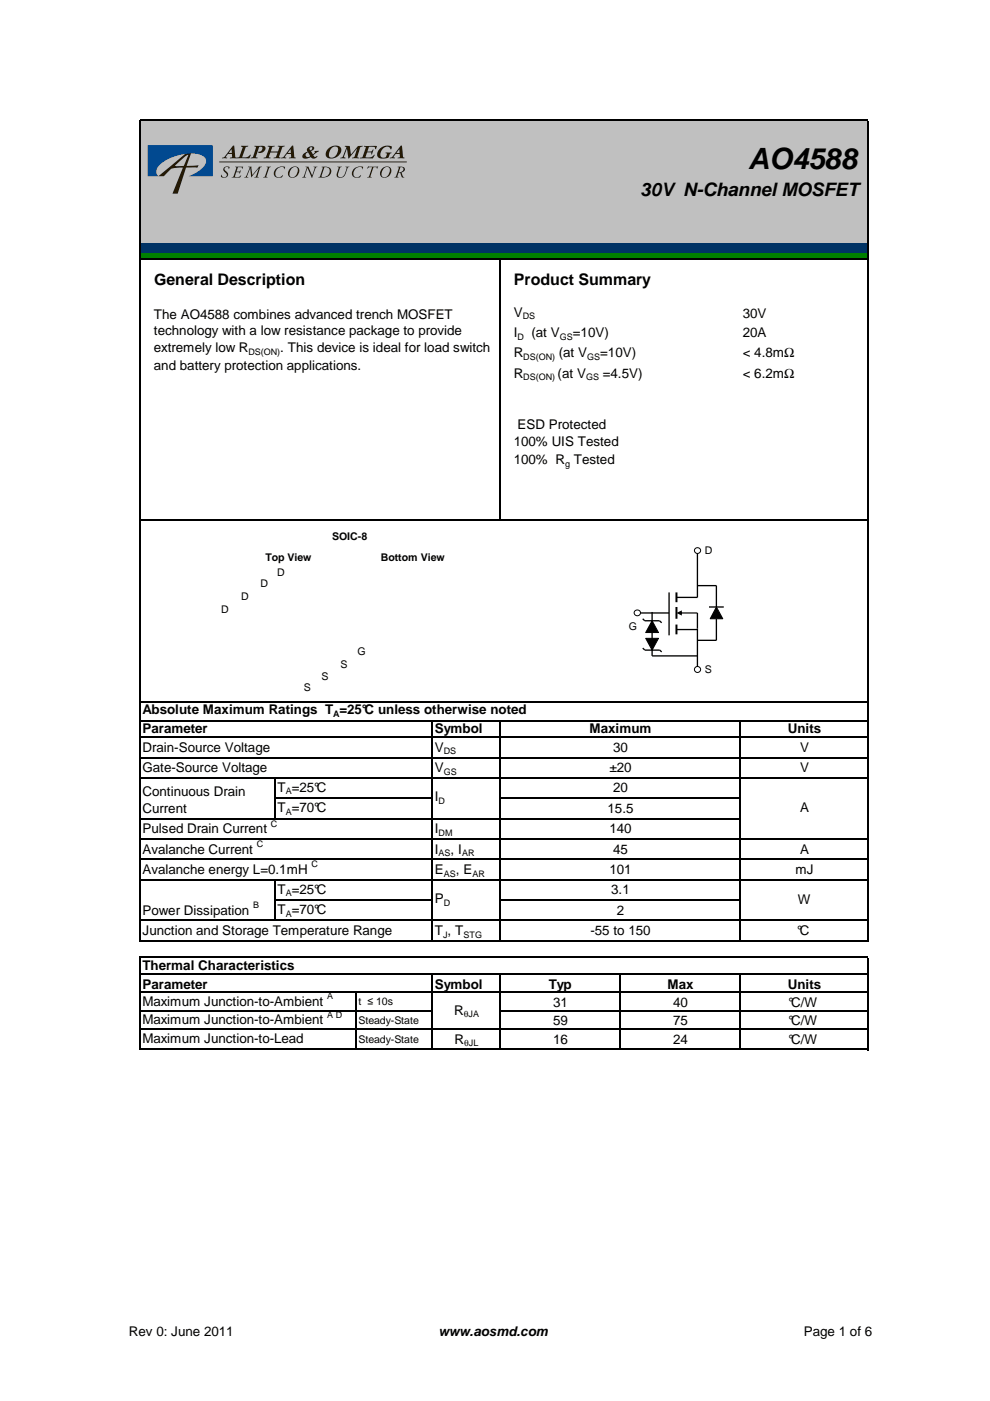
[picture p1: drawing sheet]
<svg xmlns="http://www.w3.org/2000/svg" width="210mm" height="297mm" viewBox="0 0 210 297" stroke-linecap="round" stroke-linejoin="round" font-family="sans-serif">
<path d="M29.7 25.5h154.3v26h-154.3z" fill="#c0c0c0"/>
<path d="M29.7 51.5h154.3v2.3h-154.3z" fill="#003365"/>
<path d="M29.7 53.7h154.3v1.3h-154.3z" fill="#008000"/>
<g fill="none" stroke="#000" stroke-width=".25">
<path d="M29.7 25.4v174.2M29.8 25.5h154.3M184 25.7v173.9M29.8 54.9h154.3M106 55.1v55.3M29.8 110.2h154.3M29.8 148.9h154.3M29.8 152.8h154.3M29.8 156.3h154.3M91.7 152.9v46.7M106 152.9v46.7M156.9 152.9v46.7"/>
<path d="M29.8 160.6h154.3M29.8 164.9h154.3M29.8 173.6h127.3M29.8 177.9h154.3M58.3 165.1v8.6M58.4 169.2h33.4M106.1 169.2h51M29.8 182.2h154.3M29.8 186.5h154.3M29.8 195.2h154.3M29.8 199.5h154.3M58.3 186.6v8.7"/>
<path d="M58.4 190.8h33.4M106.1 190.8h51M29.7 202.9v19.7M29.8 214.3h62M29.8 203h154.3M29.8 206.5h154.3M29.8 210.4h154.3M29.8 218.2h154.3M75.5 210.5v12.1M91.7 206.6v16M106 206.6v16M106.1 214.3h78"/>
<path d="M131.4 206.6v16M156.9 206.6v16M184 203.1v19.5M29.8 222.5h154.3"/>
</g>
<path d="M147.9 117.1v9.6h-4.5M135.8 130h6.1M136.3 137.4l.4 .4M139.8 137.8l.5 .4M141.9 125.6v9.1M143.4 133.5h4.5M147.9 130v11.5M147.9 124.2h4v4.5M150.3 128.7h3.2M151.9 131.2v4.6h-4" fill="none" stroke="#000" stroke-width=".28"/>
<path d="M143.4 125.6v2.1M143.4 128.7v2.5M143.4 132.4v2.1" fill="none" stroke="#000" stroke-width=".42"/>
<path d="M144.3 129.8h3.6v.3h-3.6zM143.4 130l1.2-.6v1.1z" fill="#000"/>
<path d="M151.9 128.7l1.3 2.5h-2.6z" fill="#000"/>
<path d="M151.9 128.7l1.3 2.5h-2.6z" fill="none" stroke="#000" stroke-width=".21"/>
<circle cx="147.9" cy="116.7" r=".63" fill="#fff"/>
<circle cx="147.9" cy="116.7" r=".63" fill="none" stroke="#000" stroke-width=".21"/>
<circle cx="135.1" cy="130" r=".64" fill="#fff"/>
<circle cx="135.1" cy="130" r=".64" fill="none" stroke="#000" stroke-width=".21"/>
<circle cx="147.9" cy="141.9" r=".64" fill="#fff"/>
<g fill="none" stroke="#000" stroke-width=".21">
<path d="M136.9 135.3h2.7l-1.3 2.5zM138.3 131.6l1.3 2.5h-2.7z"/>
<circle cx="147.9" cy="141.9" r=".64"/>
</g>
<path d="M136.9 135.3h2.7l-1.3 2.5zM138.3 131.6l1.3 2.5h-2.7z" fill="#000"/>
<path d="M136.3 131.2l.4 .4h3.1l.5 .4M136.7 137.8h3.1M138.3 129.8v9.3h9.6" fill="none" stroke="#000" stroke-width=".28"/>
<g fill="#251a05">
<path d="M51.1 30.9h1.5v.2l-.5 .1-.7 2.1a1.63 1.63 0 0 0 1.7-.5l.1 .1a.59 .59 0 0 1-.5 .7h-2.5v-.2l.6-.2 .6-1.9-.3-.3z"/>
<path d="M54 30.9h1.2a.72 .72 0 0 1 1.1 .3 .72 .72 0 0 1-.5 1 .74 .74 0 0 1-1.1 .1l.1-.1a.62 .62 0 0 0 .7-.3 .62 .62 0 0 0-.1-.8l-.5 .1-.6 2-.1 .2h.4v.2h-1.5l.5-.3 .3-.9 .4-1.2-.4-.1z"/>
<path d="M56.8 30.9h1.5l-.1 .2h-.5l-.3 1h1h.5l.3-.9-.3-.2v-.1h1.5l-.5 .3-.1 .2-.7 1.9 .4 .1-.1 .2-1.4-.1a.75 .75 0 0 0 .8-.9v-.2l-1.5-.1-.3 1 .4 .1-.1 .2h-1.4v-.2l.5-.1 .2-.5 .5-1.6-.4-.1z"/>
<path d="M73.1 30.9l1 .1 .3 1.7 1.1-1.3a1.21 1.21 0 0 1 1.4-.4l-.6 .3-.5 2 .3 .2v.1h-1.5l.1-.2a.69 .69 0 0 0 .7-.8l.3-1.2-1.7 2.2h-.2l-.2-2.1-.7 1.7 .4 .2-.1 .2h-1.1l.6-.4 .7-1.7v-.3l-.3-.1z"/>
<path d="M77.2 30.9l2.7 .1-.2 .6h-.2a.52 .52 0 0 0-.2-.5 .52 .52 0 0 0-.6 0h-.5l-.2 1a.81 .81 0 0 0 1.1-.4h.1l-.3 1h-.2v-.2a.66 .66 0 0 0-.9-.1l-.3 .8a1.61 1.61 0 0 0 1.9-.4v.1a.86 .86 0 0 1-1.2 .7h-1.9v-.2a.46 .46 0 0 0 .7-.4l.6-1.8-.5-.1z"/>
<path d="M80.5 31.5a1.99 1.99 0 0 1 2.6-.3l-.2 .5a1 1 0 0 0-1-.6 1 1 0 0 0-.9 .7 .98 .98 0 0 0 .1 1.6 .68 .68 0 0 0 .7-.1 .68 .68 0 0 0 .2-.8h-.3l.1-.2h1.2l-.3 .3a1.24 1.24 0 0 1-1.6 1 1.01 1.01 0 0 1-1.1-.5 1.01 1.01 0 0 1 .3-1.2z"/>
<path d="M47.6 35.5l.6-.2 .5 .1-.2 .4-.1-.4-.6 .1a.63 .63 0 0 0 .4 1 .81 .81 0 0 1-.2 1.1 .81 .81 0 0 1-1.2-.1l.2-.5a.54 .54 0 0 0 .7 .6 .54 .54 0 0 0 .2-.9l-.2-.1a.67 .67 0 0 1-.1-1.1z"/>
<path d="M49.9 35.3h1.7l-.2 .5a.58 .58 0 0 0-1-.2l-.2 .7a.7 .7 0 0 0 .9-.2l-.3 .7a.44 .44 0 0 0-.3-.3 .44 .44 0 0 0-.4 .1l-.3 .9a1.17 1.17 0 0 0 1.3-.3v.1a.88 .88 0 0 1-1.1 .3h-.9l.3-.1 .2-.4 .5-1.5z"/>
<path d="M52.7 35.3h.6l.2 1.8 1-1.2a.7 .7 0 0 1 1-.5l-.4 .2-.4 1.4-.1 .5 .3 .2-1-.1 .4-.2 .5-1.7-1.5 1.9-.2-1.9-.7 1.7 .2 .3h-.8l.1-.1a3.1 3.1 0 0 0 1-2z"/>
<path d="M56.5 35.3l1 .1-.4 .2-.6 1.5v.4l.2 .2h-.9l.4-.3 .5-1.6 .1-.3z"/>
<path d="M58.6 35.7l.5-.3 1-.1 .4 .1-.3 .5a.76 .76 0 0 0-.6-.6 .76 .76 0 0 0-.8 .5l-.3 .4a.86 .86 0 0 0 .2 1.3 .86 .86 0 0 0 1.3-.4 .89 .89 0 0 1-1.5 .5 1.12 1.12 0 0 1 .1-1.9z"/>
<path d="M64.8 35.3h.6l.8 1.9 .5-1.7-.2-.1 .8-.1-.4 .3-.7 2.1-1-2.1-.6 1.8 .3 .3-.9-.1 .4-.2 .2-.6 .4-1.3z"/>
<path d="M71.6 35.3l.9 .1-.4 .2-.4 1.7a.87 .87 0 0 0 .9 .2 .87 .87 0 0 0 .6-.8l.3-1.2-.3-.1h.9a.77 .77 0 0 0-.6 .8 1.39 1.39 0 0 1-1.7 1.5 .62 .62 0 0 1-.4-1l.4-1.1z"/>
<path d="M75.1 35.7l.6-.3 1-.1 .3 .1-.2 .5a.76 .76 0 0 0-.7-.6 .76 .76 0 0 0-.7 .5l-.3 .4a.86 .86 0 0 0 .2 1.3 .86 .86 0 0 0 1.2-.4 .89 .89 0 0 1-1.4 .5 1.12 1.12 0 0 1 0-1.9z"/>
<path d="M78.1 35.3h2.1l-.3 .5-.1-.3h-.6l-.7 1.9 .3 .3-1-.1 .4-.2 .7-1.9h-.7l-.4 .3z"/>
<path d="M49.4 30.9h.2l.2 1.9a.4 .4 0 0 0 .4 .6v.2h-1.5l.5-.3v-.7h-.9l-.4 .7 .3 .1-.1 .2h-1l.5-.4zM49.1 31.6l-.6 .8h.7z"/>
<path d="M61.9 30.9h.3l.2 1.9a.4 .4 0 0 0 .3 .6v.2h-1.5l.5-.3v-.7h-.9l-.4 .7 .3 .1v.2h-1.1l.5-.4zM61.6 31.6l-.6 .8h.7z"/>
<path d="M65.3 31.3l.5-.3a.51 .51 0 0 1 .8 .3 .51 .51 0 0 1-.5 .7h-.2l.4 .7a.44 .44 0 0 0 .4-.7h.9l-1.1 1a.5 .5 0 0 0 .8 .1 .81 .81 0 0 1-1.4 .2 1.31 1.31 0 0 1-1.8 0 1.26 1.26 0 0 1 1.1-1.2 .58 .58 0 0 1 .1-.8zM65 32.5a.48 .48 0 0 0 0 .7 .48 .48 0 0 0 .7-.2l-.4-.7zM65.7 31.3a.29 .29 0 0 0 .1 .5 .29 .29 0 0 0 .4-.3 .27 .27 0 0 0-.2-.3 .27 .27 0 0 0-.3 .1z"/>
<path d="M69.6 31.5l.9-.5a1.18 1.18 0 0 1 1.3 0 1.18 1.18 0 0 1 .5 1.2 1.91 1.91 0 0 1-3.2 .9 1.58 1.58 0 0 1 .5-1.6zM70.4 31.3a1.64 1.64 0 0 0-.5 2 1.52 1.52 0 0 0 1.7-2.1l-.6-.1z"/>
<path d="M85 30.9h.2l.2 1.9a.4 .4 0 0 0 .4 .6l-.1 .2h-1.4l.5-.3-.1-.7h-.8l-.5 .7 .4 .1-.1 .2h-1.1l.6-.4zM84.7 31.6l-.6 .8h.6z"/>
<path d="M61.4 35.9a1.21 1.21 0 0 1 2-.1 1.42 1.42 0 0 1-.5 1.6 1.42 1.42 0 0 1-1.6 0 1.24 1.24 0 0 1 .1-1.5zM62 35.6l-.4 .5a.85 .85 0 0 0-.3 .9 .85 .85 0 0 0 .7 .6 1.46 1.46 0 0 0 1-2l-.4-.2z"/>
<path d="M68.2 35.4l.4-.1a1.17 1.17 0 0 1 1.6 1.3 2.24 2.24 0 0 1-2.5 1h-.2l.3-.2 .6-1.7v-.2zM68.8 35.5l-.6 1.9a1.2 1.2 0 0 0 1.4-.3 1.2 1.2 0 0 0 .1-1.5z"/>
<path d="M80.9 35.9a1.21 1.21 0 0 1 2-.1 1.42 1.42 0 0 1-.5 1.6 1.42 1.42 0 0 1-1.6 0 1.24 1.24 0 0 1 .1-1.5zM81.5 35.6l-.4 .5a.85 .85 0 0 0-.3 .9 .85 .85 0 0 0 .7 .6 1.46 1.46 0 0 0 1-2l-.4-.2z"/>
<path d="M84.3 35.4a1.15 1.15 0 0 1 1.6 .5l-.3 .4-.4 .3a1.1 1.1 0 0 0 .5 1h-.5l-.5-1-.2 .1-.2 .7 .2 .3h-.9l.3-.3 .6-1.6v-.3zM84.9 35.5l-.3 .8 .1 .2a.55 .55 0 0 0 .8-.4 .55 .55 0 0 0-.4-.7z"/>
<path d="M33.6 37.4h1.1a3.8 3.8 0 0 1 2.3-1.8l1.8-.1-2.2 5.6h1.1l1.7-5.6 2.4 .1 .3-.6-2.5 .2 .9-2.8-1.3 .3zM37.1 35.1l2.2-1.9 .7-.4-1 2.4h-1.5z"/>
</g>
<path d="M46.5 34.3h39.7" fill="none" stroke="#251a05" stroke-width=".21"/>
<path d="M31.3 30.8h13.8v6.6h-5.1a5.4 5.4 0 0 0 3.7-3.2 1.58 1.58 0 0 0-1.4-1.4 10.1 10.1 0 0 0-8.7 2.4 1.46 1.46 0 0 0 0 2.2h-2.3z" fill="#014990"/>
<text font-size="6.2" x="158.6" y="35.8">AO4588</text>
<text font-size="3.9" x="135.8" y="41.6">30V N-Channel MOSFET</text>
<g font-size="3.4">
<text x="32.7" y="60.3">General Description</text>
<text x="109" y="60.3">Product Summary</text>
</g>
<g font-size="2.8">
<text x="32.6" y="67.6">The AO4588 combines advanced trench MOSFET</text>
<text x="32.6" y="71.1">technology with a low resistance package to provide</text>
<text x="108.9" y="67.1">V</text>
<text x="108.9" y="71.5">I</text>
<text x="112.7" y="71.5">(at V</text>
<text x="121.5" y="71.5">=10V)</text>
<text x="157.5" y="67.4">30V</text>
<text x="157.5" y="71.5">20A</text>
<text x="32.6" y="74.6">extremely low R</text>
<text x="59.4" y="74.6">. This device is ideal for load switch</text>
<text x="108.9" y="75.8">R</text>
<text x="118.5" y="75.8">(at V</text>
<text x="127.3" y="75.8">=10V)</text>
<text x="157.5" y="75.8">&lt; 4.8mΩ</text>
<text x="32.6" y="78.5">and battery protection applications.</text>
<text x="108.9" y="80.1">R</text>
<text x="118.2" y="80.1">(at V</text>
<text x="127.8" y="80.1">=4.5V)</text>
<text x="157.5" y="80.1">&lt; 6.2mΩ</text>
<text x="108.9" y="94.6">100% UIS Tested</text>
<text x="109.7" y="91.1">ESD Protected</text>
<text x="108.9" y="98.5">100% R Tested</text>
<text x="30.2" y="151.4">Absolute Maximum Ratings T =25°C unless otherwise noted</text>
<text x="30.2" y="155.5">Parameter</text>
<text x="92.2" y="155.5">Symbol</text>
<text x="125" y="155.5">Maximum</text>
<text x="167" y="155.5">Units</text>
<text x="30.2" y="159.4">Drain-Source Voltage</text>
<text x="92.2" y="159.4">V</text>
<text x="130" y="159.4">30</text>
<text x="169.6" y="159.4">V</text>
<text x="30.2" y="163.7">Gate-Source Voltage</text>
<text x="58.8" y="167.9">T =25°C</text>
<text x="92.2" y="163.7">V</text>
<text x="129.2" y="163.7">±20</text>
<text x="169.6" y="163.7">V</text>
<text x="30.2" y="168.8">Continuous Drain</text>
<text x="30.2" y="172.3">Current</text>
<text x="58.8" y="172.2">T =70°C</text>
<text x="92.2" y="169.9">I</text>
<text x="128.8" y="172.3">15.5</text>
<text x="130" y="168">20</text>
<text x="169.6" y="172.3">A</text>
<text x="30.2" y="176.7">Pulsed Drain Current</text>
<text x="92.2" y="176.7">I</text>
<text x="129.2" y="176.7">140</text>
<text x="30.2" y="185.3">Avalanche energy L=0.1mH</text>
<text x="30.2" y="181">Avalanche Current</text>
<text x="92.2" y="181">I</text>
<text x="92.2" y="185.3">E</text>
<text x="95.5" y="181">, I</text>
<text x="96.6" y="185.3">, E</text>
<text x="129.2" y="185.3">101</text>
<text x="130" y="181">45</text>
<text x="168.7" y="185.3">mJ</text>
<text x="169.6" y="181">A</text>
<text x="58.8" y="189.5">T =25°C</text>
<text x="92.2" y="191.5">P</text>
<text x="129.6" y="189.6">3.1</text>
<text x="169.2" y="191.7">W</text>
<text x="30.2" y="193.9">Power Dissipation</text>
<text x="58.8" y="193.8">T =70°C</text>
<text x="130.8" y="193.9">2</text>
<text x="30.2" y="198.2">Junction and Storage Temperature Range</text>
<text x="92.2" y="198.2">T , T</text>
<text x="125.2" y="198.2">-55 to 150</text>
<text x="169" y="198.2">°C</text>
<text x="30.2" y="205.7">Thermal Characteristics</text>
<text x="30.2" y="209.6">Parameter</text>
<text x="92.2" y="209.6">Symbol</text>
<text x="116.4" y="209.6">Typ</text>
<text x="141.5" y="209.6">Max</text>
<text x="167" y="209.6">Units</text>
<text x="30.2" y="213.3">Maximum Junction-to-Ambient</text>
<text x="96.3" y="215.1">R</text>
<text x="117.3" y="213.5">31</text>
<text x="142.7" y="213.5">40</text>
<text x="167.2" y="213.5">°C/W</text>
<text x="30.2" y="221.2">Maximum Junction-to-Lead</text>
<text x="30.2" y="217.2">Maximum Junction-to-Ambient</text>
<text x="96.4" y="221.3">R</text>
<text x="117.3" y="217.4">59</text>
<text x="117.3" y="221.3">16</text>
<text x="142.7" y="217.4">75</text>
<text x="142.7" y="221.3">24</text>
<text x="167.2" y="221.3">°C/W</text>
<text x="167.2" y="217.4">°C/W</text>
<text x="27.3" y="283.2">Rev 0: June 2011</text>
<text x="93" y="283.2">www.aosmd.com</text>
<text x="170.4" y="283.2">Page 1 of 6</text>
</g>
<g font-size="2.2">
<text x="56.3" y="118.9">Top View</text>
<text x="70.4" y="114.4">SOIC-8</text>
<text x="80.7" y="118.9">Bottom View</text>
<text x="149.4" y="117.5">D</text>
<text x="55.2" y="124.5">D</text>
<text x="58.8" y="122.2">D</text>
<text x="46.9" y="129.9">D</text>
<text x="51.1" y="127.2">D</text>
<text x="133.3" y="133.6">G</text>
<text x="72.2" y="141.6">S</text>
<text x="75.8" y="138.9">G</text>
<text x="149.4" y="142.6">S</text>
<text x="64.4" y="146.6">S</text>
<text x="68.2" y="144.1">S</text>
<text x="76" y="213.1">t ≤ 10s</text>
<text x="76" y="217">Steady-State</text>
<text x="76" y="221.1">Steady-State</text>
</g>
<g font-size="1.9">
<text x="110.8" y="67.7">DS</text>
<text x="52.7" y="75.2">DS(ON)</text>
<text x="109.7" y="72">D</text>
<text x="111" y="76.3">DS(ON)</text>
<text x="118.7" y="72">GS</text>
<text x="124.5" y="76.3">GS</text>
<text x="111" y="80.6">DS(ON)</text>
<text x="124.2" y="80.6">GS</text>
<text x="119.8" y="99">g</text>
<text x="70.7" y="151.9">A</text>
<text x="94.1" y="159.9">DS</text>
<text x="94.1" y="164.3">GS</text>
<text x="60.6" y="168.4">A</text>
<text x="60.6" y="172.8">A</text>
<text x="93" y="170.5">D</text>
<text x="54.4" y="179.6">C</text>
<text x="57.4" y="175.3">C</text>
<text x="93" y="177.2">DM</text>
<text x="66" y="183.9">C</text>
<text x="93" y="181.5">AS</text>
<text x="94.1" y="185.8">AS</text>
<text x="98" y="181.5">AR</text>
<text x="100.2" y="185.8">AR</text>
<text x="60.6" y="190">A</text>
<text x="53.7" y="192.5">B</text>
<text x="60.6" y="194.4">A</text>
<text x="94.1" y="192.1">D</text>
<text x="93.9" y="198.8">J</text>
<text x="98.3" y="198.8">STG</text>
<text x="69.4" y="215.8">A D</text>
<text x="69.4" y="211.9">A</text>
<text x="98.3" y="215.6">θJA</text>
<text x="98.4" y="221.8">θJL</text>
</g>
</svg>
